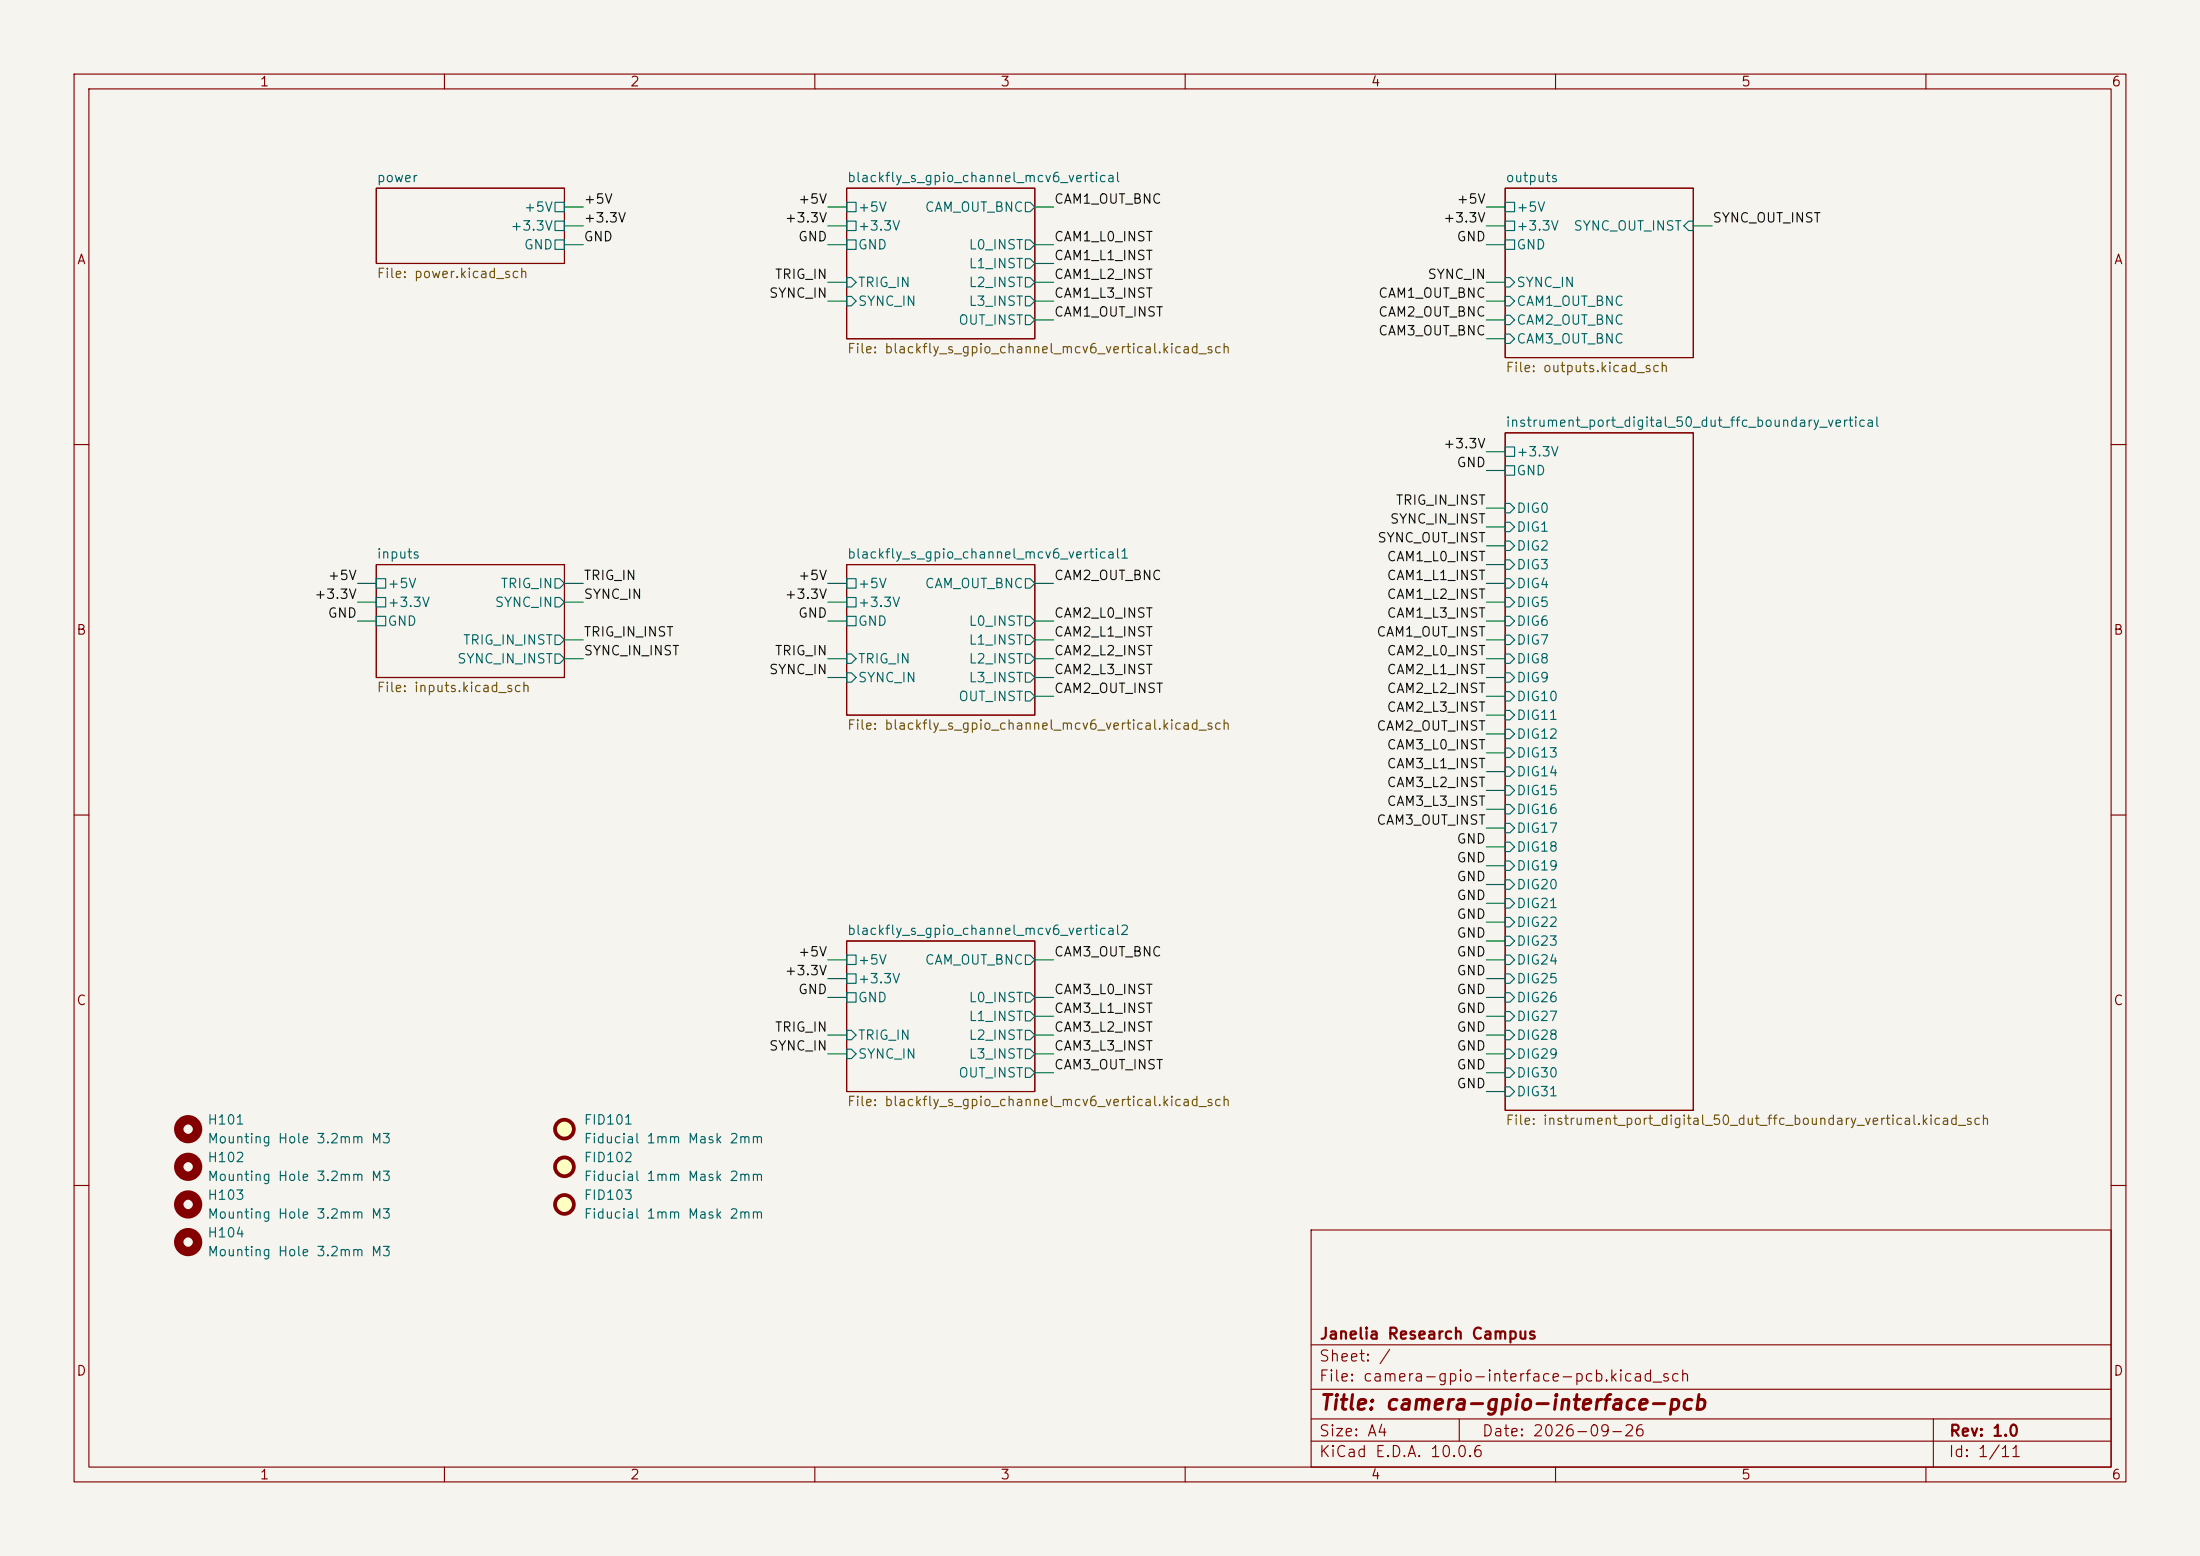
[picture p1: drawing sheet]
<svg xmlns="http://www.w3.org/2000/svg" width="297mm" height="210mm" viewBox="0 0 297 210" stroke-linecap="round" stroke-linejoin="round" font-family="sans-serif">
<path d="M0 0h297v210h-297z" fill="#f5f4ef" stroke="#f5f4ef" stroke-width=".14"/>
<g fill="none" stroke="#840000" stroke-width=".15">
<path d="M10 10h277v190h-277zM12 12h273v186h-273zM60 10v2M110 10v2M160 10v2M210 10v2M260 10v2M50.8 25.4h25.4v10.2h-25.4zM114.3 25.4h25.4v20.3h-25.4zM203.2 25.4h25.4v22.9h-25.4zM203.2 58.4h25.4v91.5h-25.4zM10 60h2"/>
<path d="M50.8 76.2h25.4v15.2h-25.4zM114.3 76.2h25.4v20.3h-25.4zM285 60h2M10 110h2M285 110h2M114.3 127h25.4v20.3h-25.4zM10 160h2M177 166h108v32h-108zM285 160h2M60 198v2M110 198v2M160 198v2"/>
<path d="M177 194.5h108M177 191.5h108M177 187.5h108M177 181.5h108M197 191.5v3M210 198v2M260 198v2M261 191.5v6.5"/>
</g>
<g fill="none" stroke="#006464" stroke-width=".15">
<path d="M74.9 29.8h1.3v1.3h-1.3zM74.9 27.3h1.3v1.3h-1.3zM74.9 32.4h1.3v1.3h-1.3zM114.3 29.8h1.3v1.3h-1.3zM114.3 27.3h1.3v1.3h-1.3zM114.3 32.4h1.3v1.3h-1.3zM114.3 37.5h.6l.7 .6-.7 .6h-.6zM138.4 27.3h.7l.6 .6-.6 .7h-.7zM138.4 32.4h.7l.6 .6-.6 .7h-.7zM138.4 34.9h.7l.6 .7-.6 .6h-.7zM138.4 37.5h.7l.6 .6-.6 .6h-.7zM203.2 29.8h1.3v1.3h-1.3z"/>
<path d="M203.2 32.4h1.3v1.3h-1.3zM203.2 37.5h.6l.7 .6-.7 .6h-.6zM203.2 27.3h1.3v1.3h-1.3zM227.3 30.5l.7-.7h.6v1.3h-.6zM114.3 40h.6l.7 .6-.7 .7h-.6zM138.4 40h.7l.6 .6-.6 .7h-.7zM138.4 42.5h.7l.6 .7-.6 .6h-.7zM203.2 40h.6l.7 .6-.7 .7h-.6zM203.2 42.5h.6l.7 .7-.7 .6h-.6zM203.2 45.1h.6l.7 .6-.7 .7h-.6zM50.8 78.1h1.3v1.3h-1.3zM74.9 78.1h.7l.6 .6-.6 .7h-.7z"/>
<path d="M114.3 78.1h1.3v1.3h-1.3zM138.4 78.1h.7l.6 .6-.6 .7h-.7zM203.2 60.3h1.3v1.3h-1.3zM203.2 67.9h.6l.7 .7-.7 .6h-.6zM203.2 70.5h.6l.7 .6-.7 .7h-.6zM203.2 73h.6l.7 .7-.7 .6h-.6zM203.2 75.6h.6l.7 .6-.7 .6h-.6zM203.2 78.1h.6l.7 .6-.7 .7h-.6zM203.2 62.9h1.3v1.2h-1.3zM50.8 80.6h1.3v1.3h-1.3zM50.8 83.2h1.3v1.3h-1.3zM74.9 80.6h.7l.6 .7-.6 .6h-.7z"/>
<path d="M74.9 88.3h.7l.6 .6-.6 .6h-.7zM74.9 85.7h.7l.6 .7-.6 .6h-.7zM114.3 80.6h1.3v1.3h-1.3zM114.3 83.2h1.3v1.3h-1.3zM114.3 90.8h.6l.7 .6-.7 .7h-.6zM114.3 88.3h.6l.7 .6-.7 .6h-.6zM138.4 83.2h.7l.6 .6-.6 .7h-.7zM138.4 85.7h.7l.6 .7-.6 .6h-.7zM138.4 88.3h.7l.6 .6-.6 .6h-.7zM138.4 90.8h.7l.6 .6-.6 .7h-.7zM138.4 93.3h.7l.6 .7-.6 .6h-.7zM203.2 80.6h.6l.7 .7-.7 .6h-.6z"/>
<path d="M203.2 83.2h.6l.7 .6-.7 .7h-.6zM203.2 85.7h.6l.7 .7-.7 .6h-.6zM203.2 88.3h.6l.7 .6-.7 .6h-.6zM203.2 90.8h.6l.7 .6-.7 .7h-.6zM203.2 93.3h.6l.7 .7-.7 .6h-.6zM203.2 95.9h.6l.7 .6-.7 .7h-.6zM203.2 98.4h.6l.7 .7-.7 .6h-.6zM203.2 101h.6l.7 .6-.7 .6h-.6zM203.2 103.5h.6l.7 .6-.7 .7h-.6zM203.2 106h.6l.7 .7-.7 .6h-.6zM203.2 108.6h.6l.7 .6-.7 .7h-.6zM203.2 111.1h.6l.7 .7-.7 .6h-.6z"/>
<path d="M203.2 113.7h.6l.7 .6-.7 .6h-.6zM203.2 116.2h.6l.7 .6-.7 .7h-.6zM203.2 118.7h.6l.7 .7-.7 .6h-.6zM114.3 131.4h1.3v1.3h-1.3zM114.3 128.9h1.3v1.3h-1.3zM114.3 134h1.3v1.3h-1.3zM114.3 139.1h.6l.7 .6-.7 .6h-.6zM138.4 128.9h.7l.6 .6-.6 .7h-.7zM138.4 134h.7l.6 .6-.6 .7h-.7zM138.4 136.5h.7l.6 .7-.6 .6h-.7zM138.4 139.1h.7l.6 .6-.6 .6h-.7zM203.2 121.3h.6l.7 .6-.7 .7h-.6z"/>
<path d="M203.2 123.8h.6l.7 .7-.7 .6h-.6zM203.2 126.4h.6l.7 .6-.7 .6h-.6zM203.2 128.9h.6l.7 .6-.7 .7h-.6zM203.2 131.4h.6l.7 .7-.7 .6h-.6zM203.2 134h.6l.7 .6-.7 .7h-.6zM203.2 136.5h.6l.7 .7-.7 .6h-.6zM203.2 139.1h.6l.7 .6-.7 .6h-.6zM114.3 141.6h.6l.7 .6-.7 .7h-.6zM138.4 141.6h.7l.6 .6-.6 .7h-.7zM138.4 144.1h.7l.6 .7-.6 .6h-.7zM203.2 141.6h.6l.7 .6-.7 .7h-.6zM203.2 144.1h.6l.7 .7-.7 .6h-.6z"/>
<path d="M203.2 146.7h.6l.7 .6-.7 .7h-.6z"/>
</g>
<g fill="#ffffc2" stroke="#ffffc2" stroke-width=".14">
<circle cx="76.2" cy="152.4" r="1.27"/>
<circle cx="76.2" cy="157.5" r="1.27"/>
<circle cx="76.2" cy="162.6" r="1.27"/>
</g>
<g fill="none" stroke="#840000" stroke-width=".51">
<circle cx="76.2" cy="152.4" r="1.27"/>
<circle cx="76.2" cy="157.5" r="1.27"/>
<circle cx="76.2" cy="162.6" r="1.27"/>
</g>
<g fill="none" stroke="#840000" stroke-width="1.3">
<circle cx="25.4" cy="157.5" r="1.27"/>
<circle cx="25.4" cy="152.4" r="1.27"/>
<circle cx="25.4" cy="162.6" r="1.27"/>
<circle cx="25.4" cy="167.6" r="1.27"/>
</g>
<g fill="none" stroke="#009600" stroke-width=".15">
<path d="M76.2 27.9h2.5M76.2 33h2.5M76.2 30.5h2.5M111.8 27.9h2.5M111.8 33h2.5M111.8 30.5h2.5M111.8 38.1h2.5M139.7 27.9h2.5M139.7 33h2.5M139.7 38.1h2.5M139.7 35.6h2.5M200.7 27.9h2.5"/>
<path d="M200.7 33h2.5M200.7 30.5h2.5M200.7 38.1h2.5M228.6 30.5h2.5M111.8 40.6h2.5M139.7 40.6h2.5M139.7 43.2h2.5M200.7 40.6h2.5M200.7 45.7h2.5M200.7 43.2h2.5M48.3 78.7h2.5M76.2 78.7h2.5"/>
<path d="M111.8 78.7h2.5M139.7 78.7h2.5M200.7 78.7h2.5M200.7 76.2h2.5M200.7 61h2.5M200.7 73.7h2.5M200.7 68.6h2.5M200.7 71.1h2.5M200.7 63.5h2.5M48.3 83.8h2.5M48.3 81.3h2.5M76.2 86.4h2.5"/>
<path d="M76.2 88.9h2.5M76.2 81.3h2.5M111.8 91.4h2.5M111.8 88.9h2.5M111.8 83.8h2.5M111.8 81.3h2.5M139.7 86.4h2.5M139.7 91.4h2.5M139.7 88.9h2.5M139.7 83.8h2.5M139.7 94h2.5M200.7 86.4h2.5"/>
<path d="M200.7 91.4h2.5M200.7 88.9h2.5M200.7 83.8h2.5M200.7 94h2.5M200.7 81.3h2.5M200.7 96.5h2.5M200.7 99.1h2.5M200.7 119.4h2.5M200.7 104.1h2.5M200.7 111.8h2.5M200.7 114.3h2.5M200.7 106.7h2.5"/>
<path d="M200.7 109.2h2.5M200.7 116.8h2.5M200.7 101.6h2.5M111.8 129.5h2.5M111.8 134.6h2.5M111.8 139.7h2.5M111.8 132.1h2.5M139.7 137.2h2.5M139.7 129.5h2.5M139.7 134.6h2.5M139.7 139.7h2.5M200.7 137.2h2.5"/>
<path d="M200.7 121.9h2.5M200.7 129.5h2.5M200.7 134.6h2.5M200.7 127h2.5M200.7 124.5h2.5M200.7 139.7h2.5M200.7 132.1h2.5M111.8 142.2h2.5M139.7 144.8h2.5M139.7 142.2h2.5M200.7 144.8h2.5M200.7 142.2h2.5"/>
<path d="M200.7 147.3h2.5"/>
</g>
<text font-size="2" fill="#840000" x="178" y="190.8">Title: camera-gpio-interface-pcb</text>
<g font-size="1.5" fill="#840000">
<text x="178" y="184.1">Sheet: /</text>
<text x="178" y="181.1">Janelia Research Campus</text>
<text x="178" y="186.8">File: camera-gpio-interface-pcb.kicad_sch</text>
<text x="178" y="197">KiCad E.D.A. 10.0.6</text>
<text x="178" y="194.2">Size: A4</text>
<text x="200" y="194.2">Date: 2026-09-26</text>
<text x="263" y="197">Id: 1/11</text>
<text x="263" y="194.2">Rev: 1.0</text>
</g>
<g font-size="1.3" fill="#840000">
<text x="35" y="12">1</text>
<text x="85" y="12">2</text>
<text x="135" y="12">3</text>
<text x="185" y="12">4</text>
<text x="235" y="12">5</text>
<text x="285" y="12">6</text>
<text x="10.3" y="36">A</text>
<text x="285.3" y="36">A</text>
<text x="10.2" y="86">B</text>
<text x="285.2" y="86">B</text>
<text x="10.2" y="136">C</text>
<text x="285.2" y="136">C</text>
<text x="10.2" y="186">D</text>
<text x="285.2" y="186">D</text>
<text x="35" y="200">1</text>
<text x="85" y="200">2</text>
<text x="135" y="200">3</text>
<text x="185" y="200">4</text>
<text x="235" y="200">5</text>
<text x="285" y="200">6</text>
</g>
<g font-size="1.3" fill="#006464">
<text x="50.8" y="24.9">power</text>
<text x="70.6" y="28.9">+5V</text>
<text x="114.3" y="24.9">blackfly_s_gpio_channel_mcv6_vertical</text>
<text x="115.7" y="28.9">+5V</text>
<text x="124.8" y="28.9">CAM_OUT_BNC</text>
<text x="203.2" y="24.9">outputs</text>
<text x="204.6" y="28.9">+5V</text>
<text x="68.8" y="31.4">+3.3V</text>
<text x="70.6" y="34">GND</text>
<text x="115.7" y="31.4">+3.3V</text>
<text x="115.7" y="34">GND</text>
<text x="130.7" y="34">L0_INST</text>
<text x="204.6" y="31.4">+3.3V</text>
<text x="204.6" y="34">GND</text>
<text x="212.3" y="31.4">SYNC_OUT_INST</text>
<text x="115.7" y="41.6">SYNC_IN</text>
<text x="115.7" y="39.1">TRIG_IN</text>
<text x="130.7" y="36.5">L1_INST</text>
<text x="130.7" y="39.1">L2_INST</text>
<text x="130.7" y="41.6">L3_INST</text>
<text x="204.6" y="41.6">CAM1_OUT_BNC</text>
<text x="204.6" y="39.1">SYNC_IN</text>
<text x="129.3" y="44.1">OUT_INST</text>
<text x="204.6" y="44.1">CAM2_OUT_BNC</text>
<text x="204.6" y="46.7">CAM3_OUT_BNC</text>
<text x="203.2" y="57.9">instrument_port_digital_50_dut_ffc_boundary_vertical</text>
<text x="204.6" y="61.9">+3.3V</text>
<text x="204.6" y="64.5">GND</text>
<text x="204.6" y="69.5">DIG0</text>
<text x="50.8" y="75.7">inputs</text>
<text x="114.3" y="75.7">blackfly_s_gpio_channel_mcv6_vertical1</text>
<text x="204.6" y="72.1">DIG1</text>
<text x="204.6" y="74.6">DIG2</text>
<text x="204.6" y="77.2">DIG3</text>
<text x="52.2" y="82.2">+3.3V</text>
<text x="52.2" y="79.7">+5V</text>
<text x="66.7" y="82.2">SYNC_IN</text>
<text x="67.5" y="79.7">TRIG_IN</text>
<text x="115.7" y="82.2">+3.3V</text>
<text x="115.7" y="79.7">+5V</text>
<text x="124.8" y="79.7">CAM_OUT_BNC</text>
<text x="204.6" y="79.7">DIG4</text>
<text x="204.6" y="82.2">DIG5</text>
<text x="52.2" y="84.8">GND</text>
<text x="61.6" y="89.9">SYNC_IN_INST</text>
<text x="62.4" y="87.3">TRIG_IN_INST</text>
<text x="115.7" y="84.8">GND</text>
<text x="115.7" y="89.9">TRIG_IN</text>
<text x="130.7" y="84.8">L0_INST</text>
<text x="130.7" y="87.3">L1_INST</text>
<text x="130.7" y="89.9">L2_INST</text>
<text x="204.6" y="84.8">DIG6</text>
<text x="204.6" y="87.3">DIG7</text>
<text x="204.6" y="89.9">DIG8</text>
<text x="115.7" y="92.4">SYNC_IN</text>
<text x="129.3" y="94.9">OUT_INST</text>
<text x="130.7" y="92.4">L3_INST</text>
<text x="204.6" y="92.4">DIG9</text>
<text x="204.6" y="94.9">DIG10</text>
<text x="204.6" y="97.5">DIG11</text>
<text x="204.6" y="100">DIG12</text>
<text x="204.6" y="102.6">DIG13</text>
<text x="204.6" y="105.1">DIG14</text>
<text x="204.6" y="107.6">DIG15</text>
<text x="204.6" y="110.2">DIG16</text>
<text x="204.6" y="112.7">DIG17</text>
<text x="204.6" y="115.3">DIG18</text>
<text x="204.6" y="117.8">DIG19</text>
<text x="204.6" y="120.3">DIG20</text>
<text x="204.6" y="122.9">DIG21</text>
<text x="204.6" y="125.4">DIG22</text>
<text x="114.3" y="126.5">blackfly_s_gpio_channel_mcv6_vertical2</text>
<text x="115.7" y="130.5">+5V</text>
<text x="124.8" y="130.5">CAM_OUT_BNC</text>
<text x="204.6" y="128">DIG23</text>
<text x="204.6" y="130.5">DIG24</text>
<text x="115.7" y="133">+3.3V</text>
<text x="115.7" y="135.6">GND</text>
<text x="130.7" y="135.6">L0_INST</text>
<text x="204.6" y="133">DIG25</text>
<text x="204.6" y="135.6">DIG26</text>
<text x="115.7" y="143.2">SYNC_IN</text>
<text x="115.7" y="140.7">TRIG_IN</text>
<text x="130.7" y="138.1">L1_INST</text>
<text x="130.7" y="140.7">L2_INST</text>
<text x="130.7" y="143.2">L3_INST</text>
<text x="204.6" y="138.1">DIG27</text>
<text x="204.6" y="140.7">DIG28</text>
<text x="204.6" y="143.2">DIG29</text>
<text x="129.3" y="145.7">OUT_INST</text>
<text x="204.6" y="145.7">DIG30</text>
<text x="204.6" y="148.3">DIG31</text>
<text x="27.9" y="152.1">H101</text>
<text x="27.9" y="154.6">Mounting Hole 3.2mm M3</text>
<text x="78.7" y="152.1">FID101</text>
<text x="78.7" y="154.6">Fiducial 1mm Mask 2mm</text>
<text x="27.9" y="157.2">H102</text>
<text x="27.9" y="159.7">Mounting Hole 3.2mm M3</text>
<text x="78.7" y="157.2">FID102</text>
<text x="78.7" y="159.7">Fiducial 1mm Mask 2mm</text>
<text x="27.9" y="162.3">H103</text>
<text x="27.9" y="164.8">Mounting Hole 3.2mm M3</text>
<text x="27.9" y="167.3">H104</text>
<text x="78.7" y="162.3">FID103</text>
<text x="78.7" y="164.8">Fiducial 1mm Mask 2mm</text>
<text x="27.9" y="169.9">Mounting Hole 3.2mm M3</text>
</g>
<g font-size="1.3" fill="#0f0f0f">
<text x="78.7" y="27.8">+5V</text>
<text x="107.7" y="27.8">+5V</text>
<text x="142.2" y="27.8">CAM1_OUT_BNC</text>
<text x="196.6" y="27.8">+5V</text>
<text x="78.7" y="32.9">GND</text>
<text x="78.7" y="30.4">+3.3V</text>
<text x="105.8" y="30.4">+3.3V</text>
<text x="107.7" y="32.9">GND</text>
<text x="142.2" y="35.4">CAM1_L1_INST</text>
<text x="142.2" y="32.9">CAM1_L0_INST</text>
<text x="194.7" y="30.4">+3.3V</text>
<text x="196.6" y="32.9">GND</text>
<text x="231.1" y="30.4">SYNC_OUT_INST</text>
<text x="103.7" y="40.5">SYNC_IN</text>
<text x="104.5" y="38">TRIG_IN</text>
<text x="142.2" y="40.5">CAM1_L3_INST</text>
<text x="142.2" y="38">CAM1_L2_INST</text>
<text x="186" y="40.5">CAM1_OUT_BNC</text>
<text x="192.6" y="38">SYNC_IN</text>
<text x="142.2" y="43.1">CAM1_OUT_INST</text>
<text x="186" y="43.1">CAM2_OUT_BNC</text>
<text x="186" y="45.6">CAM3_OUT_BNC</text>
<text x="194.7" y="60.8">+3.3V</text>
<text x="196.6" y="63.4">GND</text>
<text x="187.6" y="71">SYNC_IN_INST</text>
<text x="188.3" y="68.5">TRIG_IN_INST</text>
<text x="185.9" y="73.5">SYNC_OUT_INST</text>
<text x="187.1" y="76.1">CAM1_L0_INST</text>
<text x="42.3" y="81.2">+3.3V</text>
<text x="44.2" y="78.6">+5V</text>
<text x="44.2" y="83.7">GND</text>
<text x="78.7" y="78.6">TRIG_IN</text>
<text x="78.7" y="81.2">SYNC_IN</text>
<text x="105.8" y="81.2">+3.3V</text>
<text x="107.7" y="78.6">+5V</text>
<text x="107.7" y="83.7">GND</text>
<text x="142.2" y="83.7">CAM2_L0_INST</text>
<text x="142.2" y="78.6">CAM2_OUT_BNC</text>
<text x="187.1" y="83.7">CAM1_L3_INST</text>
<text x="187.1" y="81.2">CAM1_L2_INST</text>
<text x="187.1" y="78.6">CAM1_L1_INST</text>
<text x="78.7" y="86.2">TRIG_IN_INST</text>
<text x="78.7" y="88.8">SYNC_IN_INST</text>
<text x="104.5" y="88.8">TRIG_IN</text>
<text x="142.2" y="86.2">CAM2_L1_INST</text>
<text x="142.2" y="88.8">CAM2_L2_INST</text>
<text x="185.7" y="86.2">CAM1_OUT_INST</text>
<text x="187.1" y="88.8">CAM2_L0_INST</text>
<text x="103.7" y="91.3">SYNC_IN</text>
<text x="142.2" y="91.3">CAM2_L3_INST</text>
<text x="142.2" y="93.9">CAM2_OUT_INST</text>
<text x="187.1" y="93.9">CAM2_L2_INST</text>
<text x="187.1" y="91.3">CAM2_L1_INST</text>
<text x="185.7" y="98.9">CAM2_OUT_INST</text>
<text x="187.1" y="96.4">CAM2_L3_INST</text>
<text x="187.1" y="101.5">CAM3_L0_INST</text>
<text x="187.1" y="104">CAM3_L1_INST</text>
<text x="187.1" y="106.6">CAM3_L2_INST</text>
<text x="185.7" y="111.6">CAM3_OUT_INST</text>
<text x="187.1" y="109.1">CAM3_L3_INST</text>
<text x="196.6" y="114.2">GND</text>
<text x="196.6" y="116.7">GND</text>
<text x="196.6" y="119.3">GND</text>
<text x="196.6" y="124.3">GND</text>
<text x="196.6" y="121.8">GND</text>
<text x="105.8" y="132">+3.3V</text>
<text x="107.7" y="129.4">+5V</text>
<text x="142.2" y="129.4">CAM3_OUT_BNC</text>
<text x="196.6" y="126.9">GND</text>
<text x="196.6" y="132">GND</text>
<text x="196.6" y="129.4">GND</text>
<text x="107.7" y="134.5">GND</text>
<text x="142.2" y="134.5">CAM3_L0_INST</text>
<text x="142.2" y="137">CAM3_L1_INST</text>
<text x="196.6" y="137">GND</text>
<text x="196.6" y="134.5">GND</text>
<text x="103.7" y="142.1">SYNC_IN</text>
<text x="104.5" y="139.6">TRIG_IN</text>
<text x="142.2" y="142.1">CAM3_L3_INST</text>
<text x="142.2" y="139.6">CAM3_L2_INST</text>
<text x="196.6" y="142.1">GND</text>
<text x="196.6" y="139.6">GND</text>
<text x="142.2" y="144.7">CAM3_OUT_INST</text>
<text x="196.6" y="147.2">GND</text>
<text x="196.6" y="144.7">GND</text>
</g>
<g font-size="1.3" fill="#725600">
<text x="50.8" y="37.9">File: power.kicad_sch</text>
<text x="114.3" y="48">File: blackfly_s_gpio_channel_mcv6_vertical.kicad_sch</text>
<text x="203.2" y="50.6">File: outputs.kicad_sch</text>
<text x="50.8" y="93.7">File: inputs.kicad_sch</text>
<text x="114.3" y="98.8">File: blackfly_s_gpio_channel_mcv6_vertical.kicad_sch</text>
<text x="114.3" y="149.6">File: blackfly_s_gpio_channel_mcv6_vertical.kicad_sch</text>
<text x="203.2" y="152.2">File: instrument_port_digital_50_dut_ffc_boundary_vertical.kicad_sch</text>
</g>
</svg>
